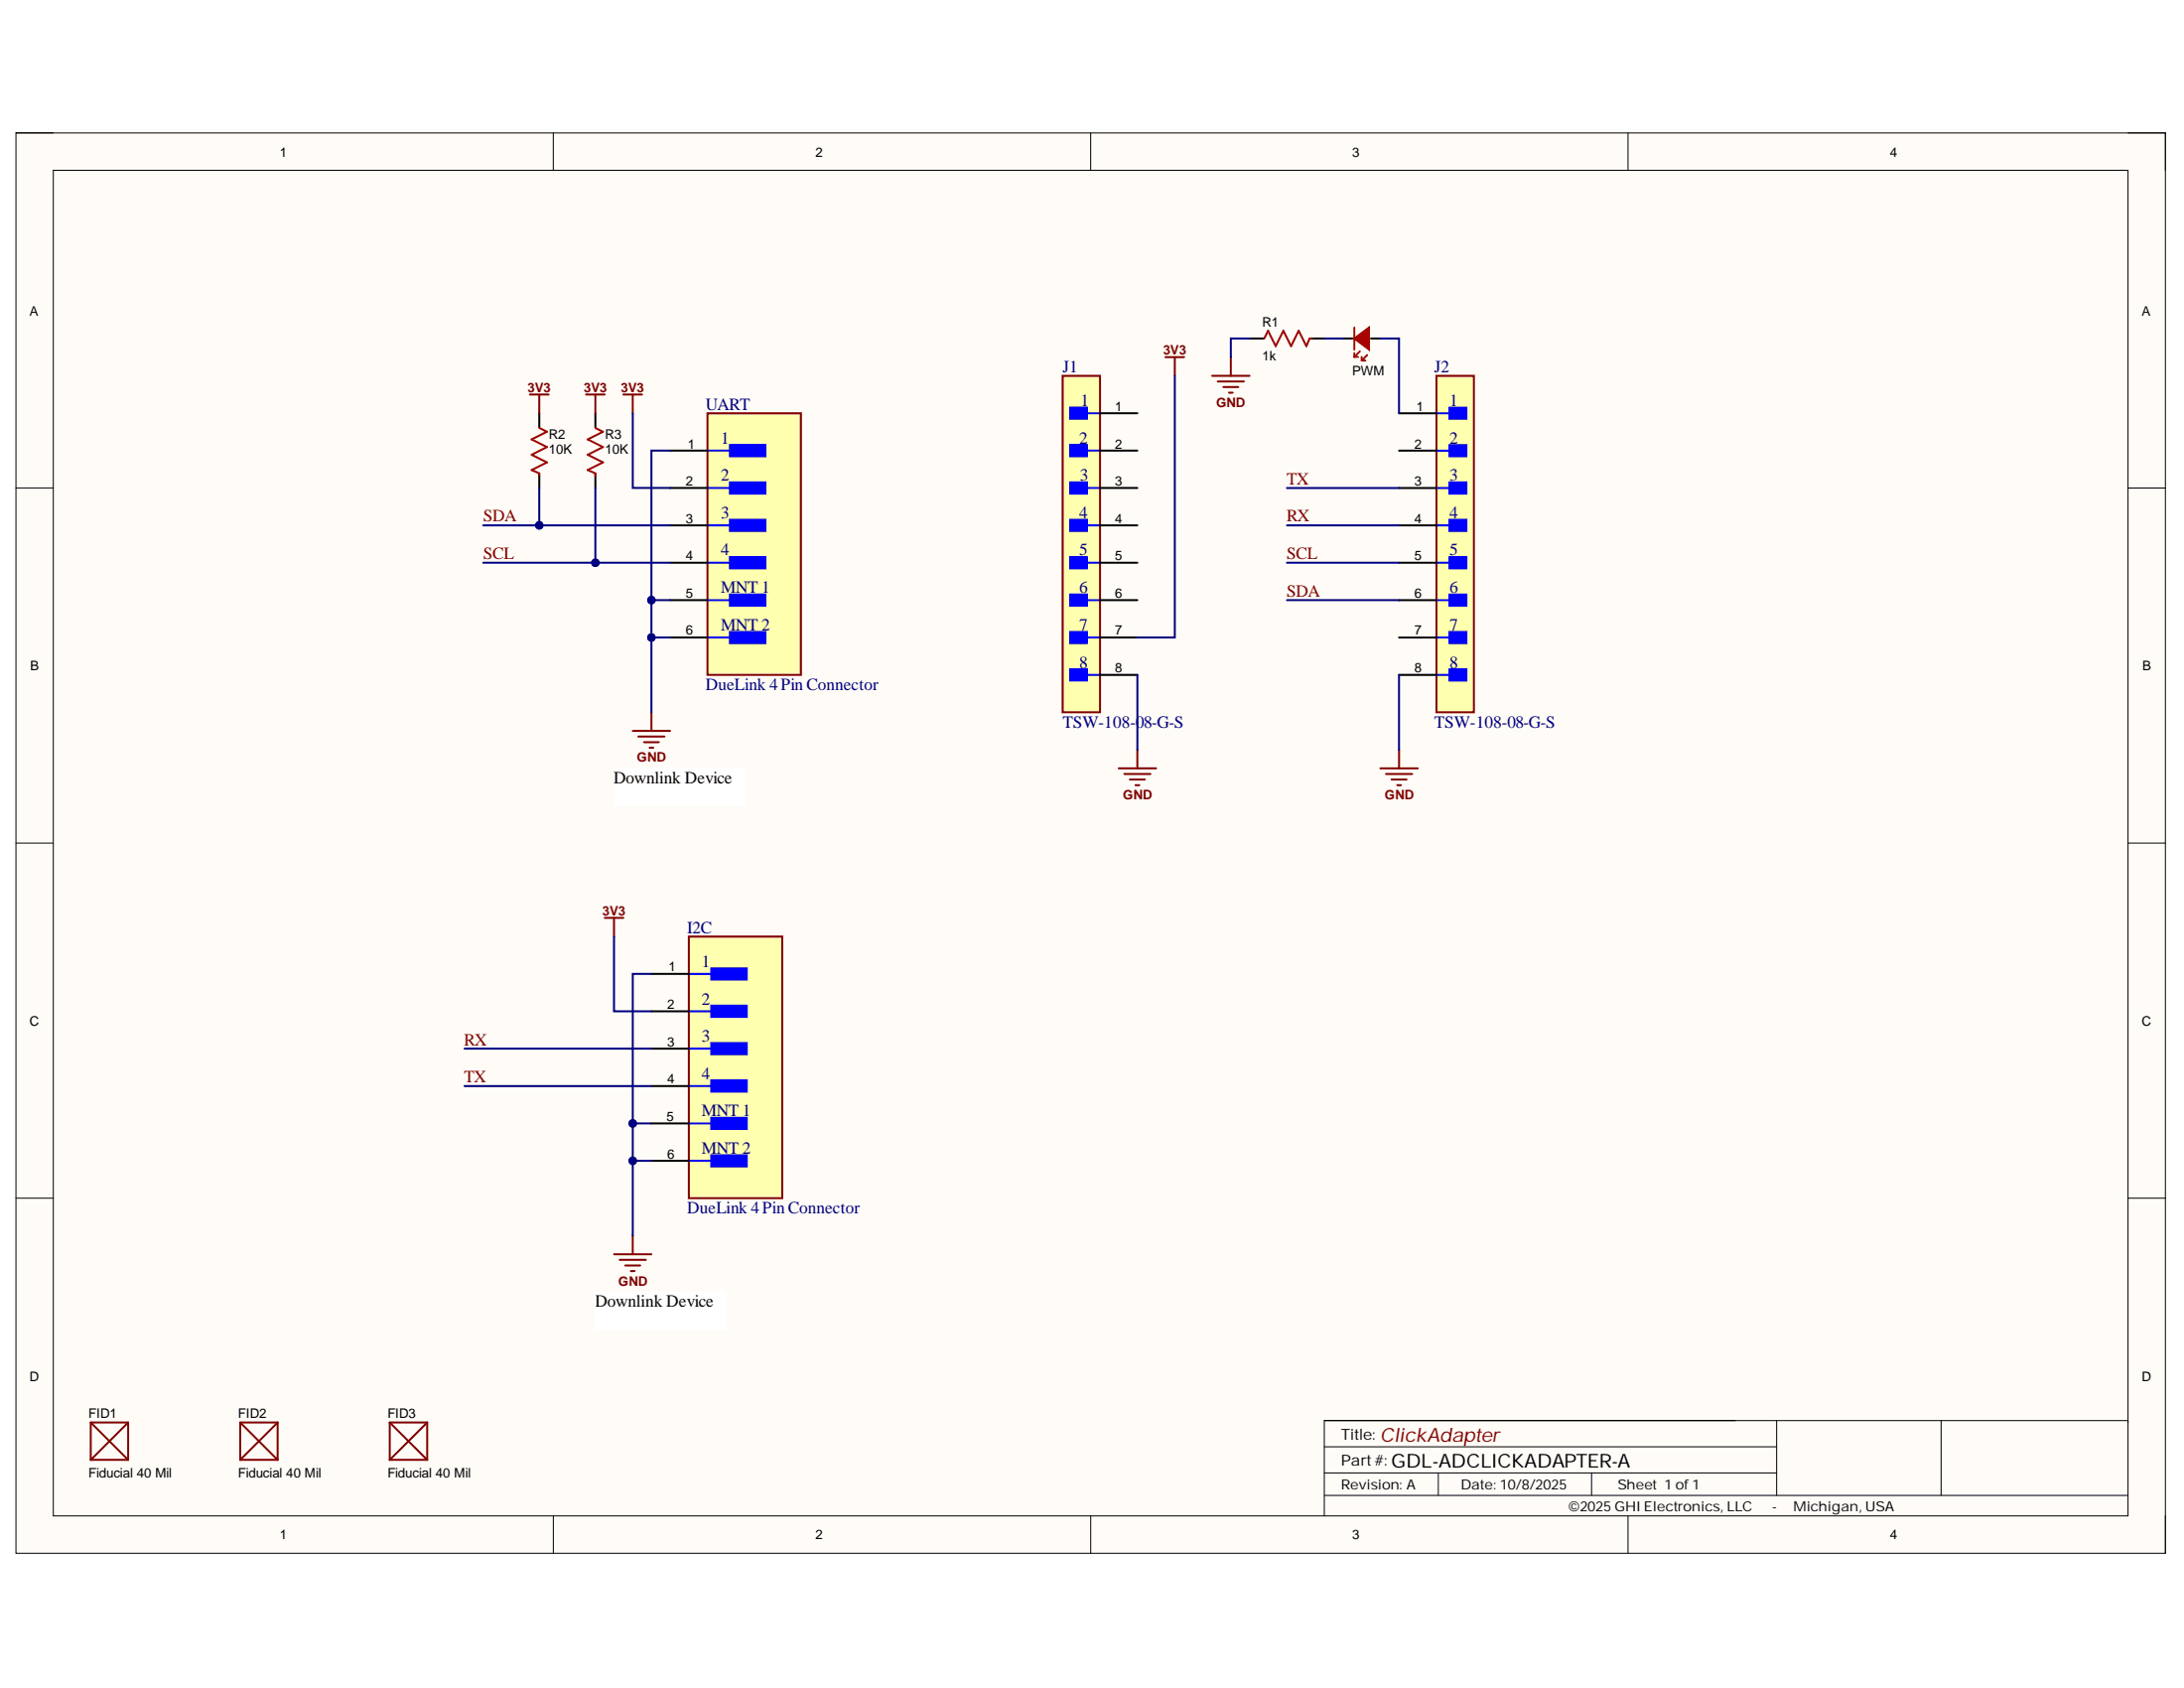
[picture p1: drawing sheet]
<svg xmlns="http://www.w3.org/2000/svg" width="279mm" height="216mm" viewBox="0 0 279 216" stroke-linecap="round" stroke-linejoin="round" font-family="sans-serif">
<path d="M2 17h275v181.7h-275z" fill-rule="evenodd" fill="#fffcf8"/>
<path d="M2 17h275v181.7h-275z" fill="none" stroke="#000" stroke-width=".13"/>
<path d="M6.8 21.8h265.4v172.1h-265.4z" fill-rule="evenodd" fill="#fffcf8"/>
<g fill="none" stroke="#000" stroke-width=".13">
<path d="M2 17h4.8M70.8 17v4.8M139.5 17v4.8M208.3 17v4.8M272.2 17h4.8v4.8M6.8 21.8h265.4v172.1h-265.4zM2 62.4h4.8M272.2 62.4h4.8M2 107.8h4.8M272.2 107.8h4.8M2 153.3h4.8M272.2 153.3h4.8"/>
<path d="M70.8 193.9v4.8M139.5 193.9v4.8M169.4 188.4h57.9M169.4 191.3h102.8M169.4 185.1h57.9M184 188.4v2.9M203.6 188.4v2.9M208.3 193.9v4.8M227.3 181.7v9.6M248.3 181.7v9.6M272.2 181.9v-.2h-102.8v12.2M277 193.9v4.8"/>
</g>
<g fill="none" stroke="#800000" stroke-width=".25">
<path d="M11.6 181.9v4.8M11.6 181.9h4.8M11.6 186.7h4.8M11.6 181.9l4.8 4.8M16.4 181.9v4.8M16.4 181.9l-4.8 4.8M30.7 181.9h4.8M30.7 186.7h4.8M30.7 181.9v4.8M30.7 181.9l4.8 4.8M35.5 181.9v4.8M35.5 181.9l-4.8 4.8"/>
<path d="M49.9 181.9h4.8M49.9 186.7h4.8M49.9 181.9v4.8M49.9 181.9l4.8 4.8M54.7 181.9v4.8M54.7 181.9l-4.8 4.8"/>
</g>
<path d="M78.6 98.3h16.7v4.8h-16.7z" fill-rule="evenodd" fill="#fff"/>
<path d="M78.6 98.3h16.7v4.8h-16.7z" fill="none" stroke="#fff" stroke-width=".13"/>
<path d="M79.8 50.5h2.3M80.9 50.5v2.4M80.9 93.5h4.8M81.7 94.2h3.3M82.4 94.9h1.9M83.1 95.6h.5M83.3 91.1v2.4" fill="none" stroke="#800000" stroke-width=".25"/>
<path d="M90.5 52.9h12v33.4h-12z" fill-rule="evenodd" fill="#ffffb0"/>
<path d="M90.5 52.9h12v33.4h-12z" fill="none" stroke="#800000" stroke-width=".25"/>
<path d="M93.4 56.9h4.5v1.5h-4.5z" fill-rule="evenodd" fill="#00f"/>
<path d="M90.5 57.6h5.3M93.4 56.9h4.5v1.5h-4.5z" fill="none" stroke="#00f" stroke-width=".25"/>
<path d="M93.4 61.7h4.5v1.4h-4.5z" fill-rule="evenodd" fill="#00f"/>
<path d="M90.5 62.4h5.3M93.4 61.7h4.5v1.4h-4.5z" fill="none" stroke="#00f" stroke-width=".25"/>
<path d="M93.4 66.5h4.5v1.4h-4.5z" fill-rule="evenodd" fill="#00f"/>
<path d="M90.5 67.2h5.3M93.4 66.5h4.5v1.4h-4.5z" fill="none" stroke="#00f" stroke-width=".25"/>
<path d="M93.4 71.3h4.5v1.4h-4.5z" fill-rule="evenodd" fill="#00f"/>
<path d="M90.5 72h5.3M93.4 71.3h4.5v1.4h-4.5z" fill="none" stroke="#00f" stroke-width=".25"/>
<path d="M93.4 76h4.5v1.5h-4.5z" fill-rule="evenodd" fill="#00f"/>
<path d="M90.5 76.8h5.3M93.4 76h4.5v1.5h-4.5z" fill="none" stroke="#00f" stroke-width=".25"/>
<path d="M93.4 80.8h4.5v1.5h-4.5z" fill-rule="evenodd" fill="#00f"/>
<path d="M90.5 81.5h5.3M93.4 80.8h4.5v1.5h-4.5z" fill="none" stroke="#00f" stroke-width=".25"/>
<path d="M85.7 57.6h4.8M85.7 62.4h4.8M85.7 67.2h4.8M85.7 72h4.8M85.7 76.8h4.8M85.7 81.5h4.8" fill="none" stroke="#000" stroke-width=".25"/>
<path d="M76.2 165.2h16.7v4.8h-16.7z" fill-rule="evenodd" fill="#fff"/>
<path d="M76.2 165.2h16.7v4.8h-16.7z" fill="none" stroke="#fff" stroke-width=".13"/>
<path d="M77.4 117.4h2.4M78.6 117.4v2.4M80.9 158v2.4M78.6 160.4h4.7M79.3 161.1h3.3M80 161.9h1.9M80.7 162.6h.5" fill="none" stroke="#800000" stroke-width=".25"/>
<path d="M88.1 119.8h12v33.5h-12z" fill-rule="evenodd" fill="#ffffb0"/>
<path d="M88.1 119.8h12v33.5h-12z" fill="none" stroke="#800000" stroke-width=".25"/>
<path d="M91 123.9h4.5v1.4h-4.5z" fill-rule="evenodd" fill="#00f"/>
<path d="M88.1 124.6h5.3M91 123.9h4.5v1.4h-4.5z" fill="none" stroke="#00f" stroke-width=".25"/>
<path d="M91 128.6h4.5v1.5h-4.5z" fill-rule="evenodd" fill="#00f"/>
<path d="M88.1 129.3h5.3M91 128.6h4.5v1.5h-4.5z" fill="none" stroke="#00f" stroke-width=".25"/>
<path d="M91 133.4h4.5v1.4h-4.5z" fill-rule="evenodd" fill="#00f"/>
<path d="M88.1 134.1h5.3M91 133.4h4.5v1.4h-4.5z" fill="none" stroke="#00f" stroke-width=".25"/>
<path d="M91 138.2h4.5v1.4h-4.5z" fill-rule="evenodd" fill="#00f"/>
<path d="M88.1 138.9h5.3M91 138.2h4.5v1.4h-4.5z" fill="none" stroke="#00f" stroke-width=".25"/>
<path d="M91 143h4.5v1.4h-4.5z" fill-rule="evenodd" fill="#00f"/>
<path d="M88.1 143.7h5.3M91 143h4.5v1.4h-4.5z" fill="none" stroke="#00f" stroke-width=".25"/>
<path d="M91 147.8h4.5v1.4h-4.5z" fill-rule="evenodd" fill="#00f"/>
<path d="M88.1 148.5h5.3M91 147.8h4.5v1.4h-4.5z" fill="none" stroke="#00f" stroke-width=".25"/>
<path d="M159.9 43.3h1.7M167.7 43.3h1.7M171.8 43.3h1.2M175.4 43.3h1.2M83.3 124.6h4.8M83.3 129.3h4.8M83.3 134.1h4.8M83.3 138.9h4.8M83.3 143.7h4.8M83.3 148.5h4.8" fill="none" stroke="#000" stroke-width=".25"/>
<path d="M149.1 45.7h2.4M150.3 45.7v2.4M155.1 48.1h4.8M155.8 48.8h3.3M156.5 49.5h1.9M157.2 50.2h.5M157.5 45.7v2.4M143.1 98.3h4.8M143.8 99h3.4M144.5 99.7h2M145.5 95.9v2.4M145.3 100.4h.4" fill="none" stroke="#800000" stroke-width=".25"/>
<path d="M161.7 43.3l.5-1 1 2 1-2 1 2 .9-2 1 2 .4-1h.4" fill="none" stroke="#980000" stroke-width=".25"/>
<path d="M173.3 45.2v.5" fill="none" stroke="#f00" stroke-width=".25"/>
<path d="M173.3 43.3l1.8-1.4v2.8z" fill="#f00"/>
<path d="M173.3 43.3l1.8-1.4v2.8zM173.3 41.9v2.8M174 44.9l-.7 .8" fill="none" stroke="#f00" stroke-width=".25"/>
<path d="M176.6 98.3h4.8M177.3 99h3.4M178 99.7h1.9M179 95.9v2.4M178.7 100.4h.5" fill="none" stroke="#800000" stroke-width=".25"/>
<path d="M135.9 48.1h4.8v43h-4.8z" fill-rule="evenodd" fill="#ffffb0"/>
<path d="M135.9 48.1h4.8v43h-4.8z" fill="none" stroke="#800000" stroke-width=".25"/>
<path d="M136.9 52.1h2.1v1.5h-2.1z" fill-rule="evenodd" fill="#00f"/>
<path d="M136.9 52.1h2.1v1.5h-2.1zM139 52.9h1.7" fill="none" stroke="#00f" stroke-width=".25"/>
<path d="M136.9 56.9h2.1v1.5h-2.1z" fill-rule="evenodd" fill="#00f"/>
<path d="M136.9 56.9h2.1v1.5h-2.1zM139 57.6h1.7" fill="none" stroke="#00f" stroke-width=".25"/>
<path d="M136.9 61.7h2.1v1.4h-2.1z" fill-rule="evenodd" fill="#00f"/>
<path d="M136.9 61.7h2.1v1.4h-2.1zM139 62.4h1.7" fill="none" stroke="#00f" stroke-width=".25"/>
<path d="M136.9 66.5h2.1v1.4h-2.1z" fill-rule="evenodd" fill="#00f"/>
<path d="M136.9 66.5h2.1v1.4h-2.1zM139 67.2h1.7" fill="none" stroke="#00f" stroke-width=".25"/>
<path d="M136.9 71.3h2.1v1.4h-2.1z" fill-rule="evenodd" fill="#00f"/>
<path d="M136.9 71.3h2.1v1.4h-2.1zM139 72h1.7" fill="none" stroke="#00f" stroke-width=".25"/>
<path d="M136.9 76h2.1v1.5h-2.1z" fill-rule="evenodd" fill="#00f"/>
<path d="M136.9 76h2.1v1.5h-2.1zM139 76.8h1.7" fill="none" stroke="#00f" stroke-width=".25"/>
<path d="M136.9 80.8h2.1v1.5h-2.1z" fill-rule="evenodd" fill="#00f"/>
<path d="M136.9 80.8h2.1v1.5h-2.1zM139 81.5h1.7" fill="none" stroke="#00f" stroke-width=".25"/>
<path d="M136.9 85.6h2.1v1.4h-2.1z" fill-rule="evenodd" fill="#00f"/>
<path d="M136.9 85.6h2.1v1.4h-2.1zM139 86.3h1.7" fill="none" stroke="#00f" stroke-width=".25"/>
<path d="M140.7 52.9h4.8M140.7 57.6h4.8M140.7 62.4h4.8M140.7 67.2h4.8M140.7 72h4.8M140.7 76.8h4.8M140.7 81.5h4.8M140.7 86.3h4.8" fill="none" stroke="#000" stroke-width=".25"/>
<path d="M183.8 48.1h4.7v43h-4.7z" fill-rule="evenodd" fill="#ffffb0"/>
<path d="M183.8 48.1h4.7v43h-4.7z" fill="none" stroke="#800000" stroke-width=".25"/>
<path d="M185.4 52.1h2.2v1.5h-2.2z" fill-rule="evenodd" fill="#00f"/>
<path d="M183.8 52.9h1.6M185.4 52.1h2.2v1.5h-2.2z" fill="none" stroke="#00f" stroke-width=".25"/>
<path d="M185.4 56.9h2.2v1.5h-2.2z" fill-rule="evenodd" fill="#00f"/>
<path d="M183.8 57.6h1.6M185.4 56.9h2.2v1.5h-2.2z" fill="none" stroke="#00f" stroke-width=".25"/>
<path d="M185.4 61.7h2.2v1.4h-2.2z" fill-rule="evenodd" fill="#00f"/>
<path d="M183.8 62.4h1.6M185.4 61.7h2.2v1.4h-2.2z" fill="none" stroke="#00f" stroke-width=".25"/>
<path d="M185.4 66.5h2.2v1.4h-2.2z" fill-rule="evenodd" fill="#00f"/>
<path d="M183.8 67.2h1.6M185.4 66.5h2.2v1.4h-2.2z" fill="none" stroke="#00f" stroke-width=".25"/>
<path d="M185.4 71.3h2.2v1.4h-2.2z" fill-rule="evenodd" fill="#00f"/>
<path d="M183.8 72h1.6M185.4 71.3h2.2v1.4h-2.2z" fill="none" stroke="#00f" stroke-width=".25"/>
<path d="M185.4 76h2.2v1.5h-2.2z" fill-rule="evenodd" fill="#00f"/>
<path d="M183.8 76.8h1.6M185.4 76h2.2v1.5h-2.2z" fill="none" stroke="#00f" stroke-width=".25"/>
<path d="M185.4 80.8h2.2v1.5h-2.2z" fill-rule="evenodd" fill="#00f"/>
<path d="M183.8 81.5h1.6M185.4 80.8h2.2v1.5h-2.2z" fill="none" stroke="#00f" stroke-width=".25"/>
<path d="M185.4 85.6h2.2v1.4h-2.2z" fill-rule="evenodd" fill="#00f"/>
<path d="M183.8 86.3h1.6M185.4 85.6h2.2v1.4h-2.2z" fill="none" stroke="#00f" stroke-width=".25"/>
<path d="M179 52.9h4.8M179 57.6h4.8M179 62.4h4.8M179 67.2h4.8M179 72h4.8M179 76.8h4.8M179 81.5h4.8M179 86.3h4.8" fill="none" stroke="#000" stroke-width=".25"/>
<path d="M80.9 52.9v9.5h4.8M83.3 76.8h2.4" fill="none" stroke="#000080" stroke-width=".25"/>
<circle cx="83.3" cy="76.8" r=".48" fill="#000080"/>
<circle cx="83.3" cy="76.8" r=".48" fill="none" stroke="#000080" stroke-width=".13"/>
<path d="M83.3 81.5h2.4" fill="none" stroke="#000080" stroke-width=".25"/>
<circle cx="83.3" cy="81.5" r=".48" fill="#000080"/>
<circle cx="83.3" cy="81.5" r=".48" fill="none" stroke="#000080" stroke-width=".13"/>
<path d="M61.8 72h23.9" fill="none" stroke="#000080" stroke-width=".25"/>
<circle cx="76.2" cy="72" r=".48" fill="#000080"/>
<circle cx="76.2" cy="72" r=".48" fill="none" stroke="#000080" stroke-width=".13"/>
<path d="M61.8 67.2h23.9" fill="none" stroke="#000080" stroke-width=".25"/>
<circle cx="69" cy="67.2" r=".48" fill="#000080"/>
<circle cx="69" cy="67.2" r=".48" fill="none" stroke="#000080" stroke-width=".13"/>
<path d="M85.7 57.6h-2.4v33.5" fill="none" stroke="#000080" stroke-width=".25"/>
<circle cx="83.3" cy="76.8" r=".48" fill="#000080"/>
<circle cx="83.3" cy="76.8" r=".48" fill="none" stroke="#000080" stroke-width=".13"/>
<circle cx="83.3" cy="81.5" r=".48" fill="#000080"/>
<circle cx="83.3" cy="81.5" r=".48" fill="none" stroke="#000080" stroke-width=".13"/>
<path d="M78.6 119.8v9.5h4.7M80.9 143.7h2.4" fill="none" stroke="#000080" stroke-width=".25"/>
<circle cx="80.9" cy="143.7" r=".48" fill="#000080"/>
<circle cx="80.9" cy="143.7" r=".48" fill="none" stroke="#000080" stroke-width=".13"/>
<path d="M80.9 148.5h2.4" fill="none" stroke="#000080" stroke-width=".25"/>
<circle cx="80.9" cy="148.5" r=".48" fill="#000080"/>
<circle cx="80.9" cy="148.5" r=".48" fill="none" stroke="#000080" stroke-width=".13"/>
<path d="M59.4 138.9h23.9M59.4 134.1h23.9M83.3 124.6h-2.4v33.4" fill="none" stroke="#000080" stroke-width=".25"/>
<circle cx="80.9" cy="143.7" r=".48" fill="#000080"/>
<circle cx="80.9" cy="143.7" r=".48" fill="none" stroke="#000080" stroke-width=".13"/>
<circle cx="80.9" cy="148.5" r=".48" fill="#000080"/>
<circle cx="80.9" cy="148.5" r=".48" fill="none" stroke="#000080" stroke-width=".13"/>
<path d="M150.3 48.1v33.4h-4.8M159.9 43.3h-2.4v2.4M169.4 43.3h2.4M176.6 43.3h2.4v9.6M76.2 62.4v9.6M164.6 76.8h14.4M164.6 72h14.4M164.6 67.2h14.4M164.6 62.4h14.4M145.5 86.3v9.6M179 86.3v9.6" fill="none" stroke="#000080" stroke-width=".25"/>
<path d="M69 52.9v1.7M76.2 52.9v1.7M69 60.7v1.7M76.2 60.7v1.7" fill="none" stroke="#000" stroke-width=".25"/>
<path d="M69 54.7l1 .5-2 1 2 1-2 1 2 .9-2 1 1 .4v.4M76.2 54.7l.9 .5-1.9 1 1.9 1-1.9 1 1.9 .9-1.9 1 1 .4v.4" fill="none" stroke="#980000" stroke-width=".25"/>
<circle cx="76.2" cy="72" r=".48" fill="#000080"/>
<circle cx="76.2" cy="72" r=".48" fill="none" stroke="#000080" stroke-width=".13"/>
<path d="M69 62.4v4.8" fill="none" stroke="#000080" stroke-width=".25"/>
<circle cx="69" cy="67.2" r=".48" fill="#000080"/>
<circle cx="69" cy="67.2" r=".48" fill="none" stroke="#000080" stroke-width=".13"/>
<path d="M67.8 50.5h2.4M69 50.5v2.4M75 50.5h2.4M76.2 50.5v2.4" fill="none" stroke="#800000" stroke-width=".25"/>
<text font-size="2.5" fill="#f00" x="172.9" y="47.6">COPWM</text>
<text font-size="2.5" fill="#800000" x="176.6" y="184.4">ClickAdapter</text>
<text font-size="2.5" x="178" y="187.8">GDL-ADCLICKADAPTER-A</text>
<g font-size="2.2" fill="#000080">
<text x="136" y="47.6">J1</text>
<text x="183.5" y="47.6">J2</text>
<text x="90.3" y="52.4">UART</text>
<text x="138.2" y="51.9">1</text>
<text x="185.4" y="51.9">1</text>
<text x="92.2" y="56.8">1</text>
<text x="138.1" y="56.8">2</text>
<text x="185.4" y="56.8">2</text>
<text x="92.2" y="61.5">2</text>
<text x="138.2" y="61.5">3</text>
<text x="185.4" y="61.5">3</text>
<text x="92.2" y="66.3">3</text>
<text x="92.2" y="71">4</text>
<text x="138.1" y="66.3">4</text>
<text x="138.1" y="71">5</text>
<text x="185.4" y="66.3">4</text>
<text x="185.4" y="71">5</text>
<text x="92.2" y="75.9">MNT 1</text>
<text x="138.1" y="75.9">6</text>
<text x="185.4" y="75.9">6</text>
<text x="92.2" y="80.6">MNT 2</text>
<text x="138.1" y="80.6">7</text>
<text x="185.4" y="80.6">7</text>
<text x="90.3" y="88.3">DueLink 4Pin Connector</text>
<text x="138.1" y="85.4">8</text>
<text x="185.4" y="85.4">8</text>
<text x="136" y="93">TSW-108-08-G-S</text>
<text x="183.5" y="93">TSW-108-08-G-S</text>
<text x="87.9" y="119.3">I2C</text>
<text x="89.8" y="123.6">1</text>
<text x="89.8" y="128.5">2</text>
<text x="89.8" y="133.2">3</text>
<text x="89.8" y="138">4</text>
<text x="89.8" y="142.8">MNT 1</text>
<text x="89.8" y="147.6">MNT 2</text>
<text x="87.9" y="155.2">DueLink 4Pin Connector</text>
</g>
<g font-size="2.2" fill="#800000">
<text x="164.6" y="62">TX</text>
<text x="61.8" y="66.7">SDA</text>
<text x="61.8" y="71.6">SCL</text>
<text x="164.6" y="66.7">RX</text>
<text x="164.6" y="71.6">SCL</text>
<text x="164.6" y="76.3">SDA</text>
<text x="59.4" y="133.7">RX</text>
<text x="59.4" y="138.5">TX</text>
</g>
<g font-size="2.2">
<text x="78.5" y="100.2">Downlink Device</text>
<text x="76.1" y="167.1">Downlink Device</text>
</g>
<g font-size="1.9">
<text x="171.6" y="184.1">Title:</text>
<text x="171.6" y="187.5">Part #:</text>
</g>
<g font-size="1.8">
<text x="171.6" y="190.5">Revision: A</text>
<text x="186.9" y="190.5">Date: 10/8/2025</text>
<text x="206.9" y="190.5">Sheet 1 of1</text>
<text x="200.7" y="193.3">©2025 GHI Electronics, LLC</text>
<text x="226.7" y="193.3">-</text>
<text x="229.4" y="193.3">Michigan, USA</text>
</g>
<g font-size="1.7">
<text x="35.8" y="20">1</text>
<text x="104.3" y="20">2</text>
<text x="173" y="20">3</text>
<text x="241.8" y="20">4</text>
<text x="3.8" y="40.3">A</text>
<text x="161.5" y="41.8">R1</text>
<text x="274" y="40.3">A</text>
<text x="161.5" y="46.1">1k</text>
<text x="173" y="48">PWM</text>
<text x="142.6" y="52.5">1</text>
<text x="181.2" y="52.5">1</text>
<text x="70.2" y="58">10K</text>
<text x="70.2" y="56.1">R2</text>
<text x="77.4" y="58">10K</text>
<text x="77.4" y="56.1">R3</text>
<text x="88" y="57.3">1</text>
<text x="142.6" y="57.3">2</text>
<text x="181" y="57.3">2</text>
<text x="87.7" y="62.1">2</text>
<text x="142.6" y="62.1">3</text>
<text x="181" y="62.1">3</text>
<text x="87.7" y="66.9">3</text>
<text x="87.7" y="71.6">4</text>
<text x="142.6" y="66.9">4</text>
<text x="142.6" y="71.6">5</text>
<text x="181" y="66.9">4</text>
<text x="181" y="71.6">5</text>
<text x="87.7" y="76.5">5</text>
<text x="142.6" y="76.5">6</text>
<text x="181" y="76.5">6</text>
<text x="87.7" y="81.2">6</text>
<text x="142.6" y="81.2">7</text>
<text x="181" y="81.2">7</text>
<text x="3.9" y="85.8">B</text>
<text x="142.6" y="86">8</text>
<text x="181" y="86">8</text>
<text x="274.1" y="85.8">B</text>
<text x="85.5" y="124.2">1</text>
<text x="3.8" y="131.2">C</text>
<text x="85.4" y="129">2</text>
<text x="274" y="131.2">C</text>
<text x="85.4" y="133.8">3</text>
<text x="85.3" y="143.4">5</text>
<text x="85.4" y="138.6">4</text>
<text x="85.4" y="148.2">6</text>
<text x="3.8" y="176.6">D</text>
<text x="274" y="176.6">D</text>
<text x="11.3" y="181.3">FID1</text>
<text x="30.5" y="181.3">FID2</text>
<text x="49.6" y="181.3">FID3</text>
<text x="11.3" y="189">Fiducial 40 Mil</text>
<text x="30.5" y="189">Fiducial 40 Mil</text>
<text x="49.6" y="189">Fiducial 40 Mil</text>
<text x="35.8" y="196.9">1</text>
<text x="104.3" y="196.9">2</text>
<text x="173" y="196.9">3</text>
<text x="241.8" y="196.9">4</text>
</g>
<g font-size="1.7" fill="#800000">
<text x="148.8" y="45.3">3V3</text>
<text x="67.5" y="50.2">3V3</text>
<text x="74.7" y="50.2">3V3</text>
<text x="79.4" y="50.2">3V3</text>
<text x="155.6" y="52">GND</text>
<text x="81.5" y="97.4">GND</text>
<text x="143.6" y="102.3">GND</text>
<text x="177.2" y="102.3">GND</text>
<text x="77.1" y="117.1">3V3</text>
<text x="79.1" y="164.4">GND</text>
</g>
</svg>
